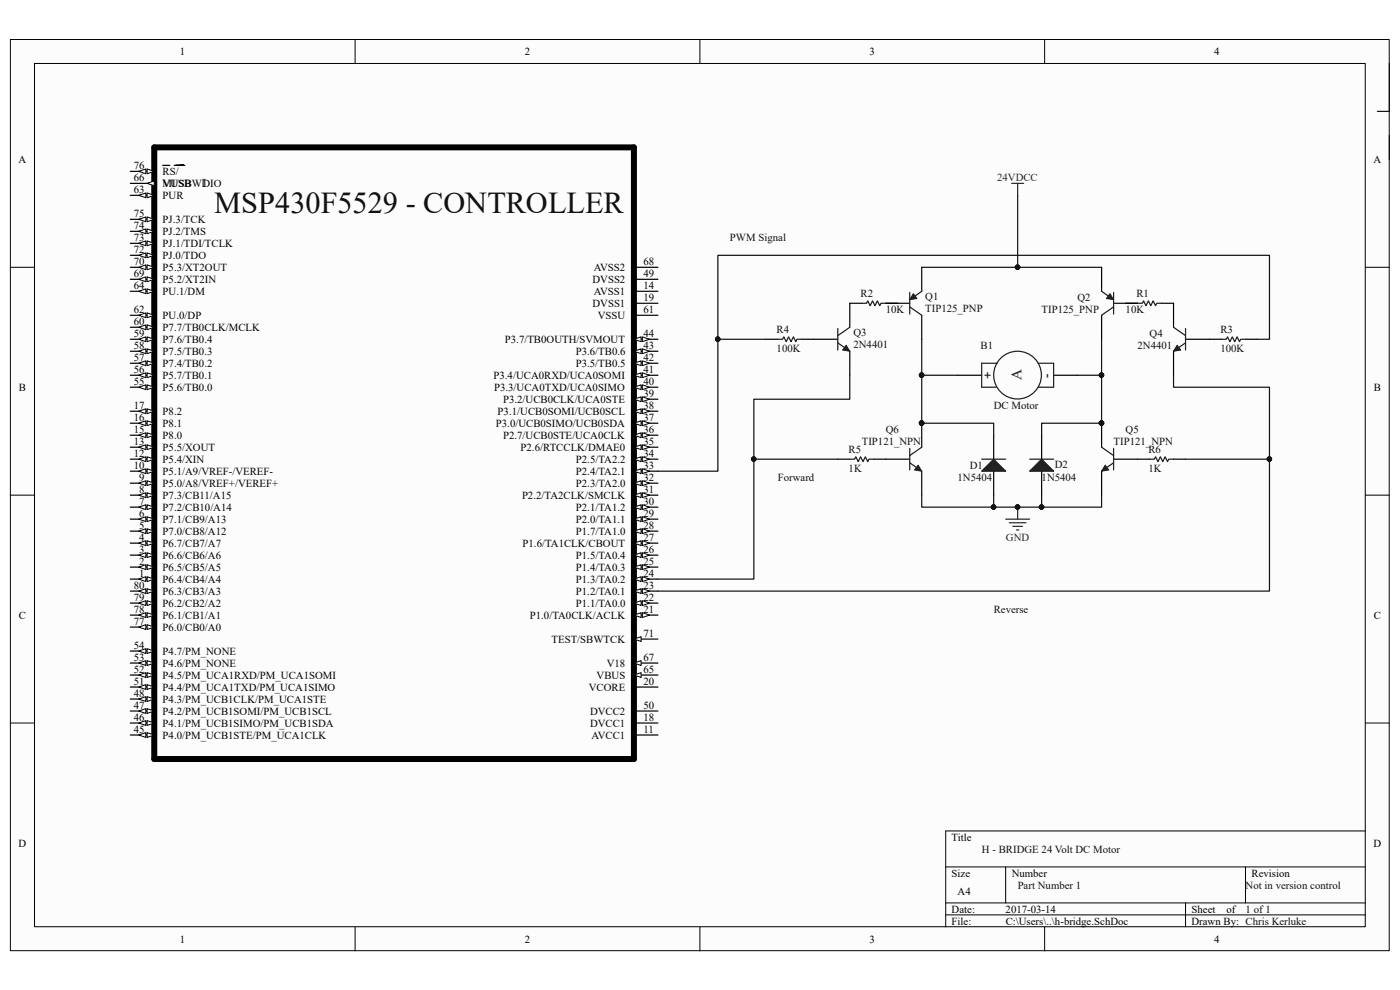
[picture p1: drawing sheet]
<svg xmlns="http://www.w3.org/2000/svg" width="297mm" height="210mm" viewBox="0 0 297 210" stroke-linecap="round" stroke-linejoin="round" font-family="sans-serif">
<path d="M2.2 8.4h292.5v193.3h-292.5z" fill="#fcfcfc"/>
<path d="M2.2 8.4h292.5v193.3h-292.5z" fill="none" stroke="#000" stroke-width=".21"/>
<path d="M7.4 13.5h282.2v183.1h-282.2z" fill="#fcfcfc"/>
<g fill="none" stroke="#000" stroke-width=".21">
<path d="M7.3 13.5h282.3v183.1h-282.3zM75.3 8.4v5.1M148.5 8.4v5.1M221.6 8.4v5.1M2.2 56.7h5.1M289.7 56.7h5.1M2.2 105h5.1M289.7 105h5.1M2.2 153.4h5.1M289.7 153.4h5.1M289.7 176.3h-89.1v20.3M75.3 196.6v5.1"/>
<path d="M148.5 196.6v5.1M200.6 183.9h89.1M200.6 191.5h89.1M200.6 194.1h89.1M213.4 183.9v7.6M221.6 196.6v5.1M251.5 191.5v5.1M264.2 183.9v7.6"/>
</g>
<path d="M32.7 31.3h101.8v129.7h-101.8z" fill="none" stroke="#000" stroke-width="1.3"/>
<path d="M27.6 36.4h5.1" fill="none" stroke="#000" stroke-width=".25"/>
<path d="M31.2 35.8l1.5 .6-1.5 .5z" fill="#fcfcfc"/>
<path d="M31.2 35.8l1.5 .6-1.5 .5z" fill="none" stroke="#000" stroke-width=".21"/>
<path d="M29.4 36.4l1.5-.6v1.1z" fill="#fcfcfc"/>
<path d="M29.4 36.4l1.5-.6v1.1z" fill="none" stroke="#000" stroke-width=".21"/>
<path d="M27.6 38.9h5.1M34.5 35.1h1.5M37 35.1h2M37.3 35.1h.1M39 35.1h.1" fill="none" stroke="#000" stroke-width=".25"/>
<path d="M31.2 38.9l1.5-.5v1z" fill="#fcfcfc"/>
<path d="M31.2 38.9l1.5-.5v1z" fill="none" stroke="#000" stroke-width=".21"/>
<path d="M27.6 41.4h5.1" fill="none" stroke="#000" stroke-width=".25"/>
<path d="M31.2 40.9l1.5 .5-1.5 .5z" fill="#fcfcfc"/>
<path d="M31.2 40.9l1.5 .5-1.5 .5z" fill="none" stroke="#000" stroke-width=".21"/>
<path d="M29.4 41.4l1.5-.5v1z" fill="#fcfcfc"/>
<path d="M29.4 41.4l1.5-.5v1z" fill="none" stroke="#000" stroke-width=".21"/>
<path d="M27.6 46.5h5.1" fill="none" stroke="#000" stroke-width=".25"/>
<path d="M31.2 46l1.5 .5-1.5 .5z" fill="#fcfcfc"/>
<path d="M31.2 46l1.5 .5-1.5 .5z" fill="none" stroke="#000" stroke-width=".21"/>
<path d="M29.4 46.5l1.5-.5v1z" fill="#fcfcfc"/>
<path d="M29.4 46.5l1.5-.5v1z" fill="none" stroke="#000" stroke-width=".21"/>
<path d="M27.6 49.1h5.1" fill="none" stroke="#000" stroke-width=".25"/>
<path d="M31.2 48.6l1.5 .5-1.5 .5z" fill="#fcfcfc"/>
<path d="M31.2 48.6l1.5 .5-1.5 .5z" fill="none" stroke="#000" stroke-width=".21"/>
<path d="M29.4 49.1l1.5-.5v1z" fill="#fcfcfc"/>
<path d="M29.4 49.1l1.5-.5v1z" fill="none" stroke="#000" stroke-width=".21"/>
<path d="M27.6 51.6h5.1" fill="none" stroke="#000" stroke-width=".25"/>
<path d="M31.2 51.1l1.5 .5-1.5 .5z" fill="#fcfcfc"/>
<path d="M31.2 51.1l1.5 .5-1.5 .5z" fill="none" stroke="#000" stroke-width=".21"/>
<path d="M29.4 51.6l1.5-.5v1z" fill="#fcfcfc"/>
<path d="M29.4 51.6l1.5-.5v1z" fill="none" stroke="#000" stroke-width=".21"/>
<path d="M27.6 54.2h5.1" fill="none" stroke="#000" stroke-width=".25"/>
<path d="M31.2 53.7l1.5 .5-1.5 .5z" fill="#fcfcfc"/>
<path d="M31.2 53.7l1.5 .5-1.5 .5z" fill="none" stroke="#000" stroke-width=".21"/>
<path d="M29.4 54.2l1.5-.5v1z" fill="#fcfcfc"/>
<path d="M29.4 54.2l1.5-.5v1z" fill="none" stroke="#000" stroke-width=".21"/>
<path d="M27.6 56.7h5.1" fill="none" stroke="#000" stroke-width=".25"/>
<path d="M31.2 56.2l1.5 .5-1.5 .5z" fill="#fcfcfc"/>
<path d="M31.2 56.2l1.5 .5-1.5 .5z" fill="none" stroke="#000" stroke-width=".21"/>
<path d="M29.4 56.7l1.5-.5v1z" fill="#fcfcfc"/>
<path d="M29.4 56.7l1.5-.5v1z" fill="none" stroke="#000" stroke-width=".21"/>
<path d="M27.6 59.2h5.1" fill="none" stroke="#000" stroke-width=".25"/>
<path d="M31.2 58.7l1.5 .5-1.5 .6z" fill="#fcfcfc"/>
<path d="M31.2 58.7l1.5 .5-1.5 .6z" fill="none" stroke="#000" stroke-width=".21"/>
<path d="M29.4 59.2l1.5-.5v1.1z" fill="#fcfcfc"/>
<path d="M29.4 59.2l1.5-.5v1.1z" fill="none" stroke="#000" stroke-width=".21"/>
<path d="M27.6 61.8h5.1" fill="none" stroke="#000" stroke-width=".25"/>
<path d="M31.2 61.3l1.5 .5-1.5 .5z" fill="#fcfcfc"/>
<path d="M31.2 61.3l1.5 .5-1.5 .5z" fill="none" stroke="#000" stroke-width=".21"/>
<path d="M29.4 61.8l1.5-.5v1z" fill="#fcfcfc"/>
<path d="M29.4 61.8l1.5-.5v1z" fill="none" stroke="#000" stroke-width=".21"/>
<path d="M27.6 66.9h5.1" fill="none" stroke="#000" stroke-width=".25"/>
<path d="M31.2 66.4l1.5 .5-1.5 .5z" fill="#fcfcfc"/>
<path d="M31.2 66.4l1.5 .5-1.5 .5z" fill="none" stroke="#000" stroke-width=".21"/>
<path d="M29.4 66.9l1.5-.5v1z" fill="#fcfcfc"/>
<path d="M29.4 66.9l1.5-.5v1z" fill="none" stroke="#000" stroke-width=".21"/>
<path d="M27.6 69.4h5.1" fill="none" stroke="#000" stroke-width=".25"/>
<path d="M31.2 68.9l1.5 .5-1.5 .5z" fill="#fcfcfc"/>
<path d="M31.2 68.9l1.5 .5-1.5 .5z" fill="none" stroke="#000" stroke-width=".21"/>
<path d="M29.4 69.4l1.5-.5v1z" fill="#fcfcfc"/>
<path d="M29.4 69.4l1.5-.5v1z" fill="none" stroke="#000" stroke-width=".21"/>
<path d="M27.6 72h5.1" fill="none" stroke="#000" stroke-width=".25"/>
<path d="M31.2 71.5l1.5 .5-1.5 .5z" fill="#fcfcfc"/>
<path d="M31.2 71.5l1.5 .5-1.5 .5z" fill="none" stroke="#000" stroke-width=".21"/>
<path d="M29.4 72l1.5-.5v1z" fill="#fcfcfc"/>
<path d="M29.4 72l1.5-.5v1z" fill="none" stroke="#000" stroke-width=".21"/>
<path d="M27.6 74.5h5.1" fill="none" stroke="#000" stroke-width=".25"/>
<path d="M31.2 74l1.5 .5-1.5 .5z" fill="#fcfcfc"/>
<path d="M31.2 74l1.5 .5-1.5 .5z" fill="none" stroke="#000" stroke-width=".21"/>
<path d="M29.4 74.5l1.5-.5v1z" fill="#fcfcfc"/>
<path d="M29.4 74.5l1.5-.5v1z" fill="none" stroke="#000" stroke-width=".21"/>
<path d="M27.6 77.1h5.1" fill="none" stroke="#000" stroke-width=".25"/>
<path d="M31.2 76.5l1.5 .6-1.5 .5z" fill="#fcfcfc"/>
<path d="M31.2 76.5l1.5 .6-1.5 .5z" fill="none" stroke="#000" stroke-width=".21"/>
<path d="M29.4 77.1l1.5-.6v1.1z" fill="#fcfcfc"/>
<path d="M29.4 77.1l1.5-.6v1.1z" fill="none" stroke="#000" stroke-width=".21"/>
<path d="M27.6 79.6h5.1" fill="none" stroke="#000" stroke-width=".25"/>
<path d="M31.2 79.1l1.5 .5-1.5 .5z" fill="#fcfcfc"/>
<path d="M31.2 79.1l1.5 .5-1.5 .5z" fill="none" stroke="#000" stroke-width=".21"/>
<path d="M29.4 79.6l1.5-.5v1z" fill="#fcfcfc"/>
<path d="M29.4 79.6l1.5-.5v1z" fill="none" stroke="#000" stroke-width=".21"/>
<path d="M27.6 82.1h5.1" fill="none" stroke="#000" stroke-width=".25"/>
<path d="M31.2 81.6l1.5 .5-1.5 .6z" fill="#fcfcfc"/>
<path d="M31.2 81.6l1.5 .5-1.5 .6z" fill="none" stroke="#000" stroke-width=".21"/>
<path d="M29.4 82.1l1.5-.5v1.1z" fill="#fcfcfc"/>
<path d="M29.4 82.1l1.5-.5v1.1z" fill="none" stroke="#000" stroke-width=".21"/>
<path d="M27.6 87.2h5.1" fill="none" stroke="#000" stroke-width=".25"/>
<path d="M31.2 86.7l1.5 .5-1.5 .5z" fill="#fcfcfc"/>
<path d="M31.2 86.7l1.5 .5-1.5 .5z" fill="none" stroke="#000" stroke-width=".21"/>
<path d="M29.4 87.2l1.5-.5v1z" fill="#fcfcfc"/>
<path d="M29.4 87.2l1.5-.5v1z" fill="none" stroke="#000" stroke-width=".21"/>
<path d="M27.6 89.8h5.1" fill="none" stroke="#000" stroke-width=".25"/>
<path d="M31.2 89.3l1.5 .5-1.5 .5z" fill="#fcfcfc"/>
<path d="M31.2 89.3l1.5 .5-1.5 .5z" fill="none" stroke="#000" stroke-width=".21"/>
<path d="M29.4 89.8l1.5-.5v1z" fill="#fcfcfc"/>
<path d="M29.4 89.8l1.5-.5v1z" fill="none" stroke="#000" stroke-width=".21"/>
<path d="M27.6 92.3h5.1" fill="none" stroke="#000" stroke-width=".25"/>
<path d="M31.2 91.8l1.5 .5-1.5 .5z" fill="#fcfcfc"/>
<path d="M31.2 91.8l1.5 .5-1.5 .5z" fill="none" stroke="#000" stroke-width=".21"/>
<path d="M29.4 92.3l1.5-.5v1z" fill="#fcfcfc"/>
<path d="M29.4 92.3l1.5-.5v1z" fill="none" stroke="#000" stroke-width=".21"/>
<path d="M27.6 94.9h5.1" fill="none" stroke="#000" stroke-width=".25"/>
<path d="M31.2 94.4l1.5 .5-1.5 .5z" fill="#fcfcfc"/>
<path d="M31.2 94.4l1.5 .5-1.5 .5z" fill="none" stroke="#000" stroke-width=".21"/>
<path d="M29.4 94.9l1.5-.5v1z" fill="#fcfcfc"/>
<path d="M29.4 94.9l1.5-.5v1z" fill="none" stroke="#000" stroke-width=".21"/>
<path d="M27.6 97.4h5.1" fill="none" stroke="#000" stroke-width=".25"/>
<path d="M31.2 96.9l1.5 .5-1.5 .5z" fill="#fcfcfc"/>
<path d="M31.2 96.9l1.5 .5-1.5 .5z" fill="none" stroke="#000" stroke-width=".21"/>
<path d="M29.4 97.4l1.5-.5v1z" fill="#fcfcfc"/>
<path d="M29.4 97.4l1.5-.5v1z" fill="none" stroke="#000" stroke-width=".21"/>
<path d="M27.6 100h5.1" fill="none" stroke="#000" stroke-width=".25"/>
<path d="M31.2 99.4l1.5 .6-1.5 .5z" fill="#fcfcfc"/>
<path d="M31.2 99.4l1.5 .6-1.5 .5z" fill="none" stroke="#000" stroke-width=".21"/>
<path d="M29.4 100l1.5-.6v1.1z" fill="#fcfcfc"/>
<path d="M29.4 100l1.5-.6v1.1z" fill="none" stroke="#000" stroke-width=".21"/>
<path d="M27.6 102.5h5.1" fill="none" stroke="#000" stroke-width=".25"/>
<path d="M31.2 102l1.5 .5-1.5 .5z" fill="#fcfcfc"/>
<path d="M31.2 102l1.5 .5-1.5 .5z" fill="none" stroke="#000" stroke-width=".21"/>
<path d="M29.4 102.5l1.5-.5v1z" fill="#fcfcfc"/>
<path d="M29.4 102.5l1.5-.5v1z" fill="none" stroke="#000" stroke-width=".21"/>
<path d="M27.6 105h5.1" fill="none" stroke="#000" stroke-width=".25"/>
<path d="M31.2 104.5l1.5 .5-1.5 .6z" fill="#fcfcfc"/>
<path d="M31.2 104.5l1.5 .5-1.5 .6z" fill="none" stroke="#000" stroke-width=".21"/>
<path d="M29.4 105l1.5-.5v1.1z" fill="#fcfcfc"/>
<path d="M29.4 105l1.5-.5v1.1z" fill="none" stroke="#000" stroke-width=".21"/>
<path d="M27.6 107.6h5.1" fill="none" stroke="#000" stroke-width=".25"/>
<path d="M31.2 107.1l1.5 .5-1.5 .5z" fill="#fcfcfc"/>
<path d="M31.2 107.1l1.5 .5-1.5 .5z" fill="none" stroke="#000" stroke-width=".21"/>
<path d="M29.4 107.6l1.5-.5v1z" fill="#fcfcfc"/>
<path d="M29.4 107.6l1.5-.5v1z" fill="none" stroke="#000" stroke-width=".21"/>
<path d="M27.6 110.1h5.1" fill="none" stroke="#000" stroke-width=".25"/>
<path d="M31.2 109.6l1.5 .5-1.5 .5z" fill="#fcfcfc"/>
<path d="M31.2 109.6l1.5 .5-1.5 .5z" fill="none" stroke="#000" stroke-width=".21"/>
<path d="M29.4 110.1l1.5-.5v1z" fill="#fcfcfc"/>
<path d="M29.4 110.1l1.5-.5v1z" fill="none" stroke="#000" stroke-width=".21"/>
<path d="M27.6 112.7h5.1" fill="none" stroke="#000" stroke-width=".25"/>
<path d="M31.2 112.2l1.5 .5-1.5 .5z" fill="#fcfcfc"/>
<path d="M31.2 112.2l1.5 .5-1.5 .5z" fill="none" stroke="#000" stroke-width=".21"/>
<path d="M29.4 112.7l1.5-.5v1z" fill="#fcfcfc"/>
<path d="M29.4 112.7l1.5-.5v1z" fill="none" stroke="#000" stroke-width=".21"/>
<path d="M27.6 115.2h5.1" fill="none" stroke="#000" stroke-width=".25"/>
<path d="M31.2 114.7l1.5 .5-1.5 .5z" fill="#fcfcfc"/>
<path d="M31.2 114.7l1.5 .5-1.5 .5z" fill="none" stroke="#000" stroke-width=".21"/>
<path d="M29.4 115.2l1.5-.5v1z" fill="#fcfcfc"/>
<path d="M29.4 115.2l1.5-.5v1z" fill="none" stroke="#000" stroke-width=".21"/>
<path d="M27.6 117.8h5.1" fill="none" stroke="#000" stroke-width=".25"/>
<path d="M31.2 117.3l1.5 .5-1.5 .5z" fill="#fcfcfc"/>
<path d="M31.2 117.3l1.5 .5-1.5 .5z" fill="none" stroke="#000" stroke-width=".21"/>
<path d="M29.4 117.8l1.5-.5v1z" fill="#fcfcfc"/>
<path d="M29.4 117.8l1.5-.5v1z" fill="none" stroke="#000" stroke-width=".21"/>
<path d="M27.6 120.3h5.1" fill="none" stroke="#000" stroke-width=".25"/>
<path d="M31.2 119.8l1.5 .5-1.5 .5z" fill="#fcfcfc"/>
<path d="M31.2 119.8l1.5 .5-1.5 .5z" fill="none" stroke="#000" stroke-width=".21"/>
<path d="M29.4 120.3l1.5-.5v1z" fill="#fcfcfc"/>
<path d="M29.4 120.3l1.5-.5v1z" fill="none" stroke="#000" stroke-width=".21"/>
<path d="M27.6 122.9h5.1" fill="none" stroke="#000" stroke-width=".25"/>
<path d="M31.2 122.3l1.5 .6-1.5 .5z" fill="#fcfcfc"/>
<path d="M31.2 122.3l1.5 .6-1.5 .5z" fill="none" stroke="#000" stroke-width=".21"/>
<path d="M29.4 122.9l1.5-.6v1.1z" fill="#fcfcfc"/>
<path d="M29.4 122.9l1.5-.6v1.1z" fill="none" stroke="#000" stroke-width=".21"/>
<path d="M27.6 125.4h5.1" fill="none" stroke="#000" stroke-width=".25"/>
<path d="M31.2 124.9l1.5 .5-1.5 .5z" fill="#fcfcfc"/>
<path d="M31.2 124.9l1.5 .5-1.5 .5z" fill="none" stroke="#000" stroke-width=".21"/>
<path d="M29.4 125.4l1.5-.5v1z" fill="#fcfcfc"/>
<path d="M29.4 125.4l1.5-.5v1z" fill="none" stroke="#000" stroke-width=".21"/>
<path d="M27.6 127.9h5.1" fill="none" stroke="#000" stroke-width=".25"/>
<path d="M31.2 127.4l1.5 .5-1.5 .5z" fill="#fcfcfc"/>
<path d="M31.2 127.4l1.5 .5-1.5 .5z" fill="none" stroke="#000" stroke-width=".21"/>
<path d="M29.4 127.9l1.5-.5v1z" fill="#fcfcfc"/>
<path d="M29.4 127.9l1.5-.5v1z" fill="none" stroke="#000" stroke-width=".21"/>
<path d="M27.6 130.5h5.1" fill="none" stroke="#000" stroke-width=".25"/>
<path d="M31.2 130l1.5 .5-1.5 .5z" fill="#fcfcfc"/>
<path d="M31.2 130l1.5 .5-1.5 .5z" fill="none" stroke="#000" stroke-width=".21"/>
<path d="M29.4 130.5l1.5-.5v1z" fill="#fcfcfc"/>
<path d="M29.4 130.5l1.5-.5v1z" fill="none" stroke="#000" stroke-width=".21"/>
<path d="M27.6 133h5.1" fill="none" stroke="#000" stroke-width=".25"/>
<path d="M31.2 132.5l1.5 .5-1.5 .5z" fill="#fcfcfc"/>
<path d="M31.2 132.5l1.5 .5-1.5 .5z" fill="none" stroke="#000" stroke-width=".21"/>
<path d="M29.4 133l1.5-.5v1z" fill="#fcfcfc"/>
<path d="M29.4 133l1.5-.5v1z" fill="none" stroke="#000" stroke-width=".21"/>
<path d="M27.6 138.1h5.1" fill="none" stroke="#000" stroke-width=".25"/>
<path d="M31.2 137.6l1.5 .5-1.5 .5z" fill="#fcfcfc"/>
<path d="M31.2 137.6l1.5 .5-1.5 .5z" fill="none" stroke="#000" stroke-width=".21"/>
<path d="M29.4 138.1l1.5-.5v1z" fill="#fcfcfc"/>
<path d="M29.4 138.1l1.5-.5v1z" fill="none" stroke="#000" stroke-width=".21"/>
<path d="M27.6 140.7h5.1" fill="none" stroke="#000" stroke-width=".25"/>
<path d="M31.2 140.1l1.5 .6-1.5 .5z" fill="#fcfcfc"/>
<path d="M31.2 140.1l1.5 .6-1.5 .5z" fill="none" stroke="#000" stroke-width=".21"/>
<path d="M29.4 140.7l1.5-.6v1.1z" fill="#fcfcfc"/>
<path d="M29.4 140.7l1.5-.6v1.1z" fill="none" stroke="#000" stroke-width=".21"/>
<path d="M27.6 143.2h5.1" fill="none" stroke="#000" stroke-width=".25"/>
<path d="M31.2 142.7l1.5 .5-1.5 .5z" fill="#fcfcfc"/>
<path d="M31.2 142.7l1.5 .5-1.5 .5z" fill="none" stroke="#000" stroke-width=".21"/>
<path d="M29.4 143.2l1.5-.5v1z" fill="#fcfcfc"/>
<path d="M29.4 143.2l1.5-.5v1z" fill="none" stroke="#000" stroke-width=".21"/>
<path d="M27.6 145.7h5.1" fill="none" stroke="#000" stroke-width=".25"/>
<path d="M31.2 145.2l1.5 .5-1.5 .6z" fill="#fcfcfc"/>
<path d="M31.2 145.2l1.5 .5-1.5 .6z" fill="none" stroke="#000" stroke-width=".21"/>
<path d="M29.4 145.7l1.5-.5v1.1z" fill="#fcfcfc"/>
<path d="M29.4 145.7l1.5-.5v1.1z" fill="none" stroke="#000" stroke-width=".21"/>
<path d="M27.6 148.3h5.1" fill="none" stroke="#000" stroke-width=".25"/>
<path d="M31.2 147.8l1.5 .5-1.5 .5z" fill="#fcfcfc"/>
<path d="M31.2 147.8l1.5 .5-1.5 .5z" fill="none" stroke="#000" stroke-width=".21"/>
<path d="M29.4 148.3l1.5-.5v1z" fill="#fcfcfc"/>
<path d="M29.4 148.3l1.5-.5v1z" fill="none" stroke="#000" stroke-width=".21"/>
<path d="M27.6 150.8h5.1" fill="none" stroke="#000" stroke-width=".25"/>
<path d="M31.2 150.3l1.5 .5-1.5 .5z" fill="#fcfcfc"/>
<path d="M31.2 150.3l1.5 .5-1.5 .5z" fill="none" stroke="#000" stroke-width=".21"/>
<path d="M29.4 150.8l1.5-.5v1z" fill="#fcfcfc"/>
<path d="M29.4 150.8l1.5-.5v1z" fill="none" stroke="#000" stroke-width=".21"/>
<path d="M27.6 153.4h5.1" fill="none" stroke="#000" stroke-width=".25"/>
<path d="M31.2 152.9l1.5 .5-1.5 .5z" fill="#fcfcfc"/>
<path d="M31.2 152.9l1.5 .5-1.5 .5z" fill="none" stroke="#000" stroke-width=".21"/>
<path d="M29.4 153.4l1.5-.5v1z" fill="#fcfcfc"/>
<path d="M29.4 153.4l1.5-.5v1z" fill="none" stroke="#000" stroke-width=".21"/>
<path d="M27.6 155.9h5.1" fill="none" stroke="#000" stroke-width=".25"/>
<path d="M31.2 155.4l1.5 .5-1.5 .5z" fill="#fcfcfc"/>
<path d="M31.2 155.4l1.5 .5-1.5 .5z" fill="none" stroke="#000" stroke-width=".21"/>
<path d="M29.4 155.9l1.5-.5v1z" fill="#fcfcfc"/>
<path d="M29.4 155.9l1.5-.5v1z" fill="none" stroke="#000" stroke-width=".21"/>
<path d="M134.5 56.7h5.1M134.5 59.2h5.1M134.5 61.8h5.1M134.5 64.3h5.1M134.5 66.9h5.1M134.5 72h5.1" fill="none" stroke="#000" stroke-width=".25"/>
<path d="M134.5 72l1.5-.5v1z" fill="#fcfcfc"/>
<path d="M134.5 72l1.5-.5v1z" fill="none" stroke="#000" stroke-width=".21"/>
<path d="M136.3 71.5l1.5 .5-1.5 .5z" fill="#fcfcfc"/>
<path d="M136.3 71.5l1.5 .5-1.5 .5z" fill="none" stroke="#000" stroke-width=".21"/>
<path d="M134.5 74.5h5.1" fill="none" stroke="#000" stroke-width=".25"/>
<path d="M134.5 74.5l1.5-.5v1z" fill="#fcfcfc"/>
<path d="M134.5 74.5l1.5-.5v1z" fill="none" stroke="#000" stroke-width=".21"/>
<path d="M136.3 74l1.5 .5-1.5 .5z" fill="#fcfcfc"/>
<path d="M136.3 74l1.5 .5-1.5 .5z" fill="none" stroke="#000" stroke-width=".21"/>
<path d="M134.5 77.1h5.1" fill="none" stroke="#000" stroke-width=".25"/>
<path d="M134.5 77.1l1.5-.6v1.1z" fill="#fcfcfc"/>
<path d="M134.5 77.1l1.5-.6v1.1z" fill="none" stroke="#000" stroke-width=".21"/>
<path d="M136.3 76.5l1.5 .6-1.5 .5z" fill="#fcfcfc"/>
<path d="M136.3 76.5l1.5 .6-1.5 .5z" fill="none" stroke="#000" stroke-width=".21"/>
<path d="M134.5 79.6h5.1" fill="none" stroke="#000" stroke-width=".25"/>
<path d="M134.5 79.6l1.5-.5v1z" fill="#fcfcfc"/>
<path d="M134.5 79.6l1.5-.5v1z" fill="none" stroke="#000" stroke-width=".21"/>
<path d="M136.3 79.1l1.5 .5-1.5 .5z" fill="#fcfcfc"/>
<path d="M136.3 79.1l1.5 .5-1.5 .5z" fill="none" stroke="#000" stroke-width=".21"/>
<path d="M134.5 82.1h5.1" fill="none" stroke="#000" stroke-width=".25"/>
<path d="M134.5 82.1l1.5-.5v1.1z" fill="#fcfcfc"/>
<path d="M134.5 82.1l1.5-.5v1.1z" fill="none" stroke="#000" stroke-width=".21"/>
<path d="M136.3 81.6l1.5 .5-1.5 .6z" fill="#fcfcfc"/>
<path d="M136.3 81.6l1.5 .5-1.5 .6z" fill="none" stroke="#000" stroke-width=".21"/>
<path d="M134.5 84.7h5.1" fill="none" stroke="#000" stroke-width=".25"/>
<path d="M134.5 84.7l1.5-.5v1z" fill="#fcfcfc"/>
<path d="M134.5 84.7l1.5-.5v1z" fill="none" stroke="#000" stroke-width=".21"/>
<path d="M136.3 84.2l1.5 .5-1.5 .5z" fill="#fcfcfc"/>
<path d="M136.3 84.2l1.5 .5-1.5 .5z" fill="none" stroke="#000" stroke-width=".21"/>
<path d="M134.5 87.2h5.1" fill="none" stroke="#000" stroke-width=".25"/>
<path d="M134.5 87.2l1.5-.5v1z" fill="#fcfcfc"/>
<path d="M134.5 87.2l1.5-.5v1z" fill="none" stroke="#000" stroke-width=".21"/>
<path d="M136.3 86.7l1.5 .5-1.5 .5z" fill="#fcfcfc"/>
<path d="M136.3 86.7l1.5 .5-1.5 .5z" fill="none" stroke="#000" stroke-width=".21"/>
<path d="M134.5 89.8h5.1" fill="none" stroke="#000" stroke-width=".25"/>
<path d="M134.5 89.8l1.5-.5v1z" fill="#fcfcfc"/>
<path d="M134.5 89.8l1.5-.5v1z" fill="none" stroke="#000" stroke-width=".21"/>
<path d="M136.3 89.3l1.5 .5-1.5 .5z" fill="#fcfcfc"/>
<path d="M136.3 89.3l1.5 .5-1.5 .5z" fill="none" stroke="#000" stroke-width=".21"/>
<path d="M134.5 92.3h5.1" fill="none" stroke="#000" stroke-width=".25"/>
<path d="M134.5 92.3l1.5-.5v1z" fill="#fcfcfc"/>
<path d="M134.5 92.3l1.5-.5v1z" fill="none" stroke="#000" stroke-width=".21"/>
<path d="M136.3 91.8l1.5 .5-1.5 .5z" fill="#fcfcfc"/>
<path d="M136.3 91.8l1.5 .5-1.5 .5z" fill="none" stroke="#000" stroke-width=".21"/>
<path d="M134.5 94.9h5.1" fill="none" stroke="#000" stroke-width=".25"/>
<path d="M134.5 94.9l1.5-.5v1z" fill="#fcfcfc"/>
<path d="M134.5 94.9l1.5-.5v1z" fill="none" stroke="#000" stroke-width=".21"/>
<path d="M136.3 94.4l1.5 .5-1.5 .5z" fill="#fcfcfc"/>
<path d="M136.3 94.4l1.5 .5-1.5 .5z" fill="none" stroke="#000" stroke-width=".21"/>
<path d="M134.5 97.4h5.1" fill="none" stroke="#000" stroke-width=".25"/>
<path d="M134.5 97.4l1.5-.5v1z" fill="#fcfcfc"/>
<path d="M134.5 97.4l1.5-.5v1z" fill="none" stroke="#000" stroke-width=".21"/>
<path d="M136.3 96.9l1.5 .5-1.5 .5z" fill="#fcfcfc"/>
<path d="M136.3 96.9l1.5 .5-1.5 .5z" fill="none" stroke="#000" stroke-width=".21"/>
<path d="M134.5 100h5.1" fill="none" stroke="#000" stroke-width=".25"/>
<path d="M134.5 100l1.5-.6v1.1z" fill="#fcfcfc"/>
<path d="M134.5 100l1.5-.6v1.1z" fill="none" stroke="#000" stroke-width=".21"/>
<path d="M136.3 99.4l1.5 .6-1.5 .5z" fill="#fcfcfc"/>
<path d="M136.3 99.4l1.5 .6-1.5 .5z" fill="none" stroke="#000" stroke-width=".21"/>
<path d="M134.5 102.5h5.1" fill="none" stroke="#000" stroke-width=".25"/>
<path d="M134.5 102.5l1.5-.5v1z" fill="#fcfcfc"/>
<path d="M134.5 102.5l1.5-.5v1z" fill="none" stroke="#000" stroke-width=".21"/>
<path d="M136.3 102l1.5 .5-1.5 .5z" fill="#fcfcfc"/>
<path d="M136.3 102l1.5 .5-1.5 .5z" fill="none" stroke="#000" stroke-width=".21"/>
<path d="M134.5 105h5.1" fill="none" stroke="#000" stroke-width=".25"/>
<path d="M134.5 105l1.5-.5v1.1z" fill="#fcfcfc"/>
<path d="M134.5 105l1.5-.5v1.1z" fill="none" stroke="#000" stroke-width=".21"/>
<path d="M136.3 104.5l1.5 .5-1.5 .6z" fill="#fcfcfc"/>
<path d="M136.3 104.5l1.5 .5-1.5 .6z" fill="none" stroke="#000" stroke-width=".21"/>
<path d="M134.5 107.6h5.1" fill="none" stroke="#000" stroke-width=".25"/>
<path d="M134.5 107.6l1.5-.5v1z" fill="#fcfcfc"/>
<path d="M134.5 107.6l1.5-.5v1z" fill="none" stroke="#000" stroke-width=".21"/>
<path d="M136.3 107.1l1.5 .5-1.5 .5z" fill="#fcfcfc"/>
<path d="M136.3 107.1l1.5 .5-1.5 .5z" fill="none" stroke="#000" stroke-width=".21"/>
<path d="M134.5 110.1h5.1" fill="none" stroke="#000" stroke-width=".25"/>
<path d="M134.5 110.1l1.5-.5v1z" fill="#fcfcfc"/>
<path d="M134.5 110.1l1.5-.5v1z" fill="none" stroke="#000" stroke-width=".21"/>
<path d="M136.3 109.6l1.5 .5-1.5 .5z" fill="#fcfcfc"/>
<path d="M136.3 109.6l1.5 .5-1.5 .5z" fill="none" stroke="#000" stroke-width=".21"/>
<path d="M134.5 112.7h5.1" fill="none" stroke="#000" stroke-width=".25"/>
<path d="M134.5 112.7l1.5-.5v1z" fill="#fcfcfc"/>
<path d="M134.5 112.7l1.5-.5v1z" fill="none" stroke="#000" stroke-width=".21"/>
<path d="M136.3 112.2l1.5 .5-1.5 .5z" fill="#fcfcfc"/>
<path d="M136.3 112.2l1.5 .5-1.5 .5z" fill="none" stroke="#000" stroke-width=".21"/>
<path d="M134.5 115.2h5.1" fill="none" stroke="#000" stroke-width=".25"/>
<path d="M134.5 115.2l1.5-.5v1z" fill="#fcfcfc"/>
<path d="M134.5 115.2l1.5-.5v1z" fill="none" stroke="#000" stroke-width=".21"/>
<path d="M136.3 114.7l1.5 .5-1.5 .5z" fill="#fcfcfc"/>
<path d="M136.3 114.7l1.5 .5-1.5 .5z" fill="none" stroke="#000" stroke-width=".21"/>
<path d="M134.5 117.8h5.1" fill="none" stroke="#000" stroke-width=".25"/>
<path d="M134.5 117.8l1.5-.5v1z" fill="#fcfcfc"/>
<path d="M134.5 117.8l1.5-.5v1z" fill="none" stroke="#000" stroke-width=".21"/>
<path d="M136.3 117.3l1.5 .5-1.5 .5z" fill="#fcfcfc"/>
<path d="M136.3 117.3l1.5 .5-1.5 .5z" fill="none" stroke="#000" stroke-width=".21"/>
<path d="M134.5 120.3h5.1" fill="none" stroke="#000" stroke-width=".25"/>
<path d="M134.5 120.3l1.5-.5v1z" fill="#fcfcfc"/>
<path d="M134.5 120.3l1.5-.5v1z" fill="none" stroke="#000" stroke-width=".21"/>
<path d="M136.3 119.8l1.5 .5-1.5 .5z" fill="#fcfcfc"/>
<path d="M136.3 119.8l1.5 .5-1.5 .5z" fill="none" stroke="#000" stroke-width=".21"/>
<path d="M134.5 122.9h5.1" fill="none" stroke="#000" stroke-width=".25"/>
<path d="M134.5 122.9l1.5-.6v1.1z" fill="#fcfcfc"/>
<path d="M134.5 122.9l1.5-.6v1.1z" fill="none" stroke="#000" stroke-width=".21"/>
<path d="M136.3 122.3l1.5 .6-1.5 .5z" fill="#fcfcfc"/>
<path d="M136.3 122.3l1.5 .6-1.5 .5z" fill="none" stroke="#000" stroke-width=".21"/>
<path d="M134.5 125.4h5.1" fill="none" stroke="#000" stroke-width=".25"/>
<path d="M134.5 125.4l1.5-.5v1z" fill="#fcfcfc"/>
<path d="M134.5 125.4l1.5-.5v1z" fill="none" stroke="#000" stroke-width=".21"/>
<path d="M136.3 124.9l1.5 .5-1.5 .5z" fill="#fcfcfc"/>
<path d="M136.3 124.9l1.5 .5-1.5 .5z" fill="none" stroke="#000" stroke-width=".21"/>
<path d="M134.5 127.9h5.1" fill="none" stroke="#000" stroke-width=".25"/>
<path d="M134.5 127.9l1.5-.5v1z" fill="#fcfcfc"/>
<path d="M134.5 127.9l1.5-.5v1z" fill="none" stroke="#000" stroke-width=".21"/>
<path d="M136.3 127.4l1.5 .5-1.5 .5z" fill="#fcfcfc"/>
<path d="M136.3 127.4l1.5 .5-1.5 .5z" fill="none" stroke="#000" stroke-width=".21"/>
<path d="M134.5 130.5h5.1" fill="none" stroke="#000" stroke-width=".25"/>
<path d="M134.5 130.5l1.5-.5v1z" fill="#fcfcfc"/>
<path d="M134.5 130.5l1.5-.5v1z" fill="none" stroke="#000" stroke-width=".21"/>
<path d="M136.3 130l1.5 .5-1.5 .5z" fill="#fcfcfc"/>
<path d="M136.3 130l1.5 .5-1.5 .5z" fill="none" stroke="#000" stroke-width=".21"/>
<path d="M134.5 135.6h5.1" fill="none" stroke="#000" stroke-width=".25"/>
<path d="M134.5 135.6l1.5-.5v1z" fill="#fcfcfc"/>
<path d="M134.5 135.6l1.5-.5v1z" fill="none" stroke="#000" stroke-width=".21"/>
<path d="M134.5 140.7h5.1" fill="none" stroke="#000" stroke-width=".25"/>
<path d="M134.5 140.7l1.5-.6v1.1z" fill="#fcfcfc"/>
<path d="M134.5 140.7l1.5-.6v1.1z" fill="none" stroke="#000" stroke-width=".21"/>
<path d="M134.5 143.2h5.1" fill="none" stroke="#000" stroke-width=".25"/>
<path d="M134.5 143.2l1.5-.5v1z" fill="#fcfcfc"/>
<path d="M134.5 143.2l1.5-.5v1z" fill="none" stroke="#000" stroke-width=".21"/>
<path d="M172.6 72h5.1M180.3 64.3v5.1M180.3 74.5v5.1M134.5 145.7h5.1M134.5 150.8h5.1M134.5 153.4h5.1M134.5 155.9h5.1" fill="none" stroke="#000" stroke-width=".25"/>
<path d="M177.7 72.7l2.6 1.8M177.7 69.7v4.6M180.3 69.4l-2.6 1.8" fill="none" stroke="#1c1c1c" stroke-width=".25"/>
<path d="M179.5 73.2l.8 1.3-1.5-.2z" fill="#1c1c1c"/>
<path d="M179.5 73.2l.8 1.3-1.5-.2z" fill="none" stroke="#1c1c1c" stroke-width=".21"/>
<path d="M249 64.3v5.1M249 74.5v5.1M251.5 72h5.1" fill="none" stroke="#000" stroke-width=".25"/>
<path d="M249 69.4l2.5 1.8M251.5 72.7l-2.5 1.8M251.5 69.7v4.6" fill="none" stroke="#1c1c1c" stroke-width=".25"/>
<path d="M249.7 73.2l.8 1.1-1.5 .2z" fill="#1c1c1c"/>
<path d="M249.7 73.2l.8 1.1-1.5 .2z" fill="none" stroke="#1c1c1c" stroke-width=".21"/>
<path d="M195.5 56.7v5.1M187.9 64.3h5.1M195.5 66.9v5.1" fill="none" stroke="#000" stroke-width=".25"/>
<path d="M193 62v4.6M193 65.1l2.5 1.8M195.5 61.8l-1.7 1.3" fill="none" stroke="#1c1c1c" stroke-width=".25"/>
<path d="M193.8 62.3l.7 1-1.5 .3z" fill="#1c1c1c"/>
<path d="M193.8 62.3l.7 1-1.5 .3z" fill="none" stroke="#1c1c1c" stroke-width=".21"/>
<path d="M233.7 56.7v5.1M233.7 66.9v5.1M236.2 64.3h5.1" fill="none" stroke="#000" stroke-width=".25"/>
<path d="M233.7 61.8l1.8 1.3M236.2 62v4.6M236.2 65.1l-2.5 1.8" fill="none" stroke="#1c1c1c" stroke-width=".25"/>
<path d="M235.5 62.3l.7 1.3-1.5-.3z" fill="#1c1c1c"/>
<path d="M235.5 62.3l.7 1.3-1.5-.3z" fill="none" stroke="#1c1c1c" stroke-width=".21"/>
<path d="M214.6 38.9h2.6M215.9 38.9v2.5" fill="none" stroke="#262626" stroke-width=".25"/>
<path d="M180.3 64.3h2.5M187.9 64.3h2.6M203.2 79.6h5.1M223.5 79.6h5.1M238.8 64.3h2.5M246.4 64.3h2.6M187.9 97.4h5.1M195.5 89.8v5.1M195.5 100v5" fill="none" stroke="#000" stroke-width=".25"/>
<g fill="none" stroke="#1c1c1c" stroke-width=".25">
<path d="M182.8 64.3h1l.3-.5 .5 1 .5-1 .5 1 .5-1 .5 1 .3-.5h1M211.6 77.1h-3.3v5h3M220.2 77.1h3.3v5h-3.3M241.3 64.3h1.1l.2-.5 .5 1 .5-1 .5 1 .5-1 .6 1 .2-.5h1M193 98.2l2.5 1.8M193 95.1v4.6M195.5 94.9l-2.5 1.7"/>
<circle cx="215.9" cy="79.6" r="5.1"/>
</g>
<circle cx="195.5" cy="89.8" r=".48" fill="#0e0e0e" stroke="#0e0e0e" stroke-width=".21"/>
<path d="M194.8 98.7l.7 1.3-1.5-.3z" fill="#1c1c1c"/>
<path d="M194.8 98.7l.7 1.3-1.5-.3z" fill="none" stroke="#1c1c1c" stroke-width=".21"/>
<g fill="#0e0e0e" stroke="#0e0e0e" stroke-width=".21">
<circle cx="195.5" cy="89.8" r=".48"/>
<circle cx="233.7" cy="89.8" r=".48"/>
</g>
<path d="M233.7 89.8v5.1M233.7 100v5M236.2 97.4h5.1" fill="none" stroke="#000" stroke-width=".25"/>
<path d="M233.7 94.9l2.5 1.7M236.2 98.2l-2.5 1.8M236.2 95.1v4.6" fill="none" stroke="#1c1c1c" stroke-width=".25"/>
<path d="M234.5 98.7l.7 1-1.5 .3z" fill="#1c1c1c"/>
<path d="M234.5 98.7l.7 1-1.5 .3z" fill="none" stroke="#1c1c1c" stroke-width=".21"/>
<circle cx="233.7" cy="89.8" r=".48" fill="#0e0e0e" stroke="#0e0e0e" stroke-width=".21"/>
<path d="M210.8 92.3v5.1M210.8 100v5" fill="none" stroke="#000" stroke-width=".25"/>
<path d="M208.3 100l2.5-2.6 2.6 2.6z" fill="#1c1c1c"/>
<path d="M208.3 100l2.5-2.6 2.6 2.6zM208.3 97.4h5.1" fill="none" stroke="#1c1c1c" stroke-width=".25"/>
<path d="M221 92.3v5.1M221 100v5" fill="none" stroke="#000" stroke-width=".25"/>
<path d="M218.4 100l2.6-2.6 2.5 2.6z" fill="#1c1c1c"/>
<path d="M165 72h1l.3-.5 .5 1 .5-1 .5 1 .5-1 .5 1 .3-.5h1M259.1 72h1.1l.2-.5 .5 1 .5-1 .5 1 .6-1 .5 1 .2-.5h1M180.3 97.4h1l.3-.5 .5 1 .5-1 .5 1 .5-1 .5 1 .3-.5h1M218.4 100l2.6-2.6 2.5 2.6zM218.4 97.4h5.1M243.9 97.4h1l.3-.5 .5 1 .5-1 .5 1 .5-1 .5 1 .2-.5h1.1" fill="none" stroke="#1c1c1c" stroke-width=".25"/>
<path d="M213.4 110.1h5M214.1 110.9h3.6M214.9 111.7h2M215.6 112.4h.6M215.9 107.6v2.5" fill="none" stroke="#262626" stroke-width=".25"/>
<g fill="#0e0e0e" stroke="#0e0e0e" stroke-width=".21">
<circle cx="215.9" cy="107.6" r=".48"/>
<circle cx="215.9" cy="56.7" r=".48"/>
<circle cx="195.5" cy="79.6" r=".48"/>
<circle cx="233.7" cy="79.6" r=".48"/>
<circle cx="195.5" cy="89.8" r=".48"/>
<circle cx="233.7" cy="89.8" r=".48"/>
<circle cx="221" cy="107.6" r=".48"/>
<circle cx="210.8" cy="107.6" r=".48"/>
<circle cx="159.9" cy="97.4" r=".48"/>
<circle cx="152.3" cy="71.9" r=".48"/>
<circle cx="269.3" cy="97.4" r=".48"/>
</g>
<path d="M162.5 72h2.5M170.1 72h2.5M256.6 72h2.5M264.2 72h2.6M177.7 97.4h2.6M185.4 97.4h2.5M241.3 97.4h2.6M249 97.4h2.5" fill="none" stroke="#000" stroke-width=".25"/>
<g fill="none" stroke="#0e0e0e" stroke-width=".25">
<path d="M294.8 13.5v10.1h-2.6M294.8 28.7v5.1M195.5 56.7h38.2M215.9 41.4v15.3M152.3 72v-17.8h117v17.8h-2.5M162.5 72h-10.2v28h-12.7M180.3 79.6v5.1h-20.4v38.2h-20.3M195.5 72v7.6h7.7M195.5 79.6v10.2h15.3v2.5M233.7 72v7.6h-5.1M233.7 79.6v10.2h-12.7v2.5M249 79.6v2.5h20.3v43.3h-129.7"/>
<path d="M159.9 97.4h17.8M251.5 97.4h17.8M195.5 105v2.6h38.2v-2.6M210.8 105v2.6M221 105v2.6"/>
</g>
<text font-size="6.4" fill="#0e0e0e" x="45.5" y="45.1">MSP430F5529 - CONTROLLER</text>
<text font-size="3.2" fill="#1c1c1c" x="216.7" y="80.6" transform="rotate(-90 216.7 80.6)">A</text>
<g font-size="2.8" fill="#1c1c1c">
<text x="210.5" y="80.3" transform="rotate(-90 210.5 80.3)">+</text>
<text x="223" y="80.1" transform="rotate(-90 223 80.1)">-</text>
</g>
<g font-size="2.3">
<text x="38.2" y="11.7">1</text>
<text x="111.3" y="11.7">2</text>
<text x="184.5" y="11.7">3</text>
<text x="257.6" y="11.7">4</text>
<text x="3.9" y="34.6">A</text>
<text x="28.4" y="35.9">76</text>
<text x="291.4" y="34.6">A</text>
<text x="28.4" y="38.4">66</text>
<text x="28.4" y="40.9">63</text>
<text x="34.5" y="37.1">RS/</text>
<text x="34.5" y="39.8">MI/SBWDIO</text>
<text x="34.5" y="39.7">VUSB</text>
<text x="28.4" y="46">75</text>
<text x="34.5" y="42.2">PUR</text>
<text x="34.5" y="47.3">PJ.3/TCK</text>
<text x="28.4" y="48.6">74</text>
<text x="28.4" y="51.1">73</text>
<text x="28.4" y="53.7">72</text>
<text x="34.5" y="49.8">PJ.2/TMS</text>
<text x="34.5" y="52.4">PJ.1/TDI/TCLK</text>
<text x="28.4" y="56.2">70</text>
<text x="28.4" y="58.8">69</text>
<text x="34.5" y="54.9">PJ.0/TDO</text>
<text x="34.5" y="57.5">P5.3/XT2OUT</text>
<text x="126" y="57.5">AVSS2</text>
<text x="136.5" y="56.2">68</text>
<text x="136.5" y="58.8">49</text>
<text x="28.4" y="61.3">64</text>
<text x="34.5" y="60">P5.2/XT2IN</text>
<text x="34.5" y="62.6">PU.1/DM</text>
<text x="125.7" y="60">DVSS2</text>
<text x="125.7" y="65.1">DVSS1</text>
<text x="126" y="62.6">AVSS1</text>
<text x="136.5" y="61.3">14</text>
<text x="136.5" y="63.8">19</text>
<text x="28.4" y="66.4">62</text>
<text x="28.4" y="68.9">60</text>
<text x="28.4" y="71.5">59</text>
<text x="34.5" y="67.6">PU.0/DP</text>
<text x="34.5" y="70.2">P7.7/TB0CLK/MCLK</text>
<text x="126.8" y="67.6">VSSU</text>
<text x="136.5" y="66.4">61</text>
<text x="136.5" y="71.5">44</text>
<text x="28.4" y="74">58</text>
<text x="28.4" y="76.6">57</text>
<text x="34.5" y="72.7">P7.6/TB0.4</text>
<text x="34.5" y="75.3">P7.5/TB0.3</text>
<text x="34.5" y="77.9">P7.4/TB0.2</text>
<text x="107.1" y="72.7">P3.7/TB0OUTH/SVMOUT</text>
<text x="122.1" y="75.3">P3.6/TB0.6</text>
<text x="122.1" y="77.9">P3.5/TB0.5</text>
<text x="136.5" y="74">43</text>
<text x="136.5" y="76.6">42</text>
<text x="4" y="82.9">B</text>
<text x="28.4" y="79.1">56</text>
<text x="28.4" y="81.7">55</text>
<text x="34.5" y="80.4">P5.7/TB0.1</text>
<text x="34.5" y="82.9">P5.6/TB0.0</text>
<text x="104.7" y="80.4">P3.4/UCA0RXD/UCA0SOMI</text>
<text x="104.8" y="82.9">P3.3/UCA0TXD/UCA0SIMO</text>
<text x="136.5" y="79.1">41</text>
<text x="136.5" y="81.7">40</text>
<text x="291.5" y="82.9">B</text>
<text x="28.4" y="86.7">17</text>
<text x="28.4" y="89.3">16</text>
<text x="34.5" y="88">P8.2</text>
<text x="105.6" y="88">P3.1/UCB0SOMI/UCB0SCL</text>
<text x="106.7" y="85.5">P3.2/UCB0CLK/UCA0STE</text>
<text x="136.5" y="84.2">39</text>
<text x="136.5" y="86.7">38</text>
<text x="136.5" y="89.3">37</text>
<text x="28.4" y="91.8">15</text>
<text x="28.4" y="94.4">13</text>
<text x="34.5" y="90.6">P8.1</text>
<text x="34.5" y="93.1">P8.0</text>
<text x="34.5" y="95.6">P5.5/XOUT</text>
<text x="105.2" y="90.6">P3.0/UCB0SIMO/UCB0SDA</text>
<text x="106.7" y="93.1">P2.7/UCB0STE/UCA0CLK</text>
<text x="110.4" y="95.6">P2.6/RTCCLK/DMAE0</text>
<text x="136.5" y="91.8">36</text>
<text x="136.5" y="94.4">35</text>
<text x="28.4" y="96.9">12</text>
<text x="28.4" y="99.4">10</text>
<text x="29.5" y="102">9</text>
<text x="34.5" y="98.2">P5.4/XIN</text>
<text x="34.5" y="100.7">P5.1/A9/VREF-/VEREF-</text>
<text x="122.2" y="98.2">P2.5/TA2.2</text>
<text x="122.2" y="100.7">P2.4/TA2.1</text>
<text x="136.5" y="96.9">34</text>
<text x="136.5" y="99.4">33</text>
<text x="136.5" y="102">32</text>
<text x="29.5" y="104.6">8</text>
<text x="29.5" y="107.1">7</text>
<text x="34.5" y="103.3">P5.0/A8/VREF+/VEREF+</text>
<text x="34.5" y="105.8">P7.3/CB11/A15</text>
<text x="110.7" y="105.8">P2.2/TA2CLK/SMCLK</text>
<text x="122.2" y="103.3">P2.3/TA2.0</text>
<text x="136.5" y="104.6">31</text>
<text x="136.5" y="107.1">30</text>
<text x="29.5" y="109.6">6</text>
<text x="29.5" y="112.2">5</text>
<text x="34.5" y="108.4">P7.2/CB10/A14</text>
<text x="34.5" y="110.9">P7.1/CB9/A13</text>
<text x="34.5" y="113.5">P7.0/CB8/A12</text>
<text x="122.2" y="108.4">P2.1/TA1.2</text>
<text x="122.2" y="110.9">P2.0/TA1.1</text>
<text x="122.2" y="113.5">P1.7/TA1.0</text>
<text x="136.5" y="109.6">29</text>
<text x="136.5" y="112.2">28</text>
<text x="29.5" y="114.7">4</text>
<text x="29.5" y="117.3">3</text>
<text x="29.5" y="119.8">2</text>
<text x="34.5" y="116">P6.7/CB7/A7</text>
<text x="34.5" y="118.5">P6.6/CB6/A6</text>
<text x="110.9" y="116">P1.6/TA1CLK/CBOUT</text>
<text x="122.2" y="118.5">P1.5/TA0.4</text>
<text x="136.5" y="114.7">27</text>
<text x="136.5" y="117.3">26</text>
<text x="136.5" y="119.8">25</text>
<text x="28.4" y="124.9">80</text>
<text x="29.5" y="122.3">1</text>
<text x="34.5" y="121.1">P6.5/CB5/A5</text>
<text x="34.5" y="123.6">P6.4/CB4/A4</text>
<text x="122.2" y="121.1">P1.4/TA0.3</text>
<text x="122.2" y="123.6">P1.3/TA0.2</text>
<text x="136.5" y="122.3">24</text>
<text x="136.5" y="124.9">23</text>
<text x="4" y="131.3">C</text>
<text x="28.4" y="127.4">79</text>
<text x="28.4" y="130">78</text>
<text x="34.5" y="126.2">P6.3/CB3/A3</text>
<text x="34.5" y="128.7">P6.2/CB2/A2</text>
<text x="34.5" y="131.3">P6.1/CB1/A1</text>
<text x="112.4" y="131.3">P1.0/TA0CLK/ACLK</text>
<text x="122.2" y="126.2">P1.2/TA0.1</text>
<text x="122.2" y="128.7">P1.1/TA0.0</text>
<text x="136.5" y="127.4">22</text>
<text x="136.5" y="130">21</text>
<text x="291.5" y="131.3">C</text>
<text x="28.4" y="132.5">77</text>
<text x="28.4" y="137.6">54</text>
<text x="34.5" y="133.8">P6.0/CB0/A0</text>
<text x="117" y="136.4">TEST/SBWTCK</text>
<text x="136.5" y="135.1">71</text>
<text x="28.4" y="140.2">53</text>
<text x="28.4" y="142.7">52</text>
<text x="34.5" y="138.9">P4.7/PM_NONE</text>
<text x="34.5" y="141.4">P4.6/PM_NONE</text>
<text x="34.5" y="144">P4.5/PM_UCA1RXD/PM_UCA1SOMI</text>
<text x="126.6" y="144">VBUS</text>
<text x="128.7" y="141.4">V18</text>
<text x="136.5" y="140.2">67</text>
<text x="136.5" y="142.7">65</text>
<text x="28.4" y="145.2">51</text>
<text x="28.4" y="147.8">48</text>
<text x="34.5" y="146.5">P4.4/PM_UCA1TXD/PM_UCA1SIMO</text>
<text x="34.5" y="149.1">P4.3/PM_UCB1CLK/PM_UCA1STE</text>
<text x="124.9" y="146.5">VCORE</text>
<text x="136.5" y="145.2">20</text>
<text x="28.4" y="150.3">47</text>
<text x="28.4" y="152.9">46</text>
<text x="28.4" y="155.4">45</text>
<text x="34.5" y="151.6">P4.2/PM_UCB1SOMI/PM_UCB1SCL</text>
<text x="34.5" y="154.1">P4.1/PM_UCB1SIMO/PM_UCB1SDA</text>
<text x="125.2" y="151.6">DVCC2</text>
<text x="125.2" y="154.1">DVCC1</text>
<text x="136.5" y="150.3">50</text>
<text x="136.5" y="152.9">18</text>
<text x="136.5" y="155.4">11</text>
<text x="34.5" y="156.7">P4.0/PM_UCB1STE/PM_UCA1CLK</text>
<text x="125.5" y="156.7">AVCC1</text>
<text x="3.9" y="179.6">D</text>
<text x="201.9" y="178.3">Title</text>
<text x="291.4" y="179.6">D</text>
<text x="201.9" y="186">Size</text>
<text x="214.6" y="186">Number</text>
<text x="265.5" y="186">Revision</text>
<text x="203.2" y="189.8">A4</text>
<text x="201.9" y="193.6">Date:</text>
<text x="201.9" y="196.1">File:</text>
<text x="213.3" y="193.6">2017-03-14</text>
<text x="213.4" y="196.1">C:\Users\..\h-bridge.SchDoc</text>
<text x="252.8" y="196.1">Drawn By: Chris Kerluke</text>
<text x="252.8" y="193.6">Sheet</text>
<text x="260.2" y="193.6">of</text>
<text x="38.2" y="199.9">1</text>
<text x="111.3" y="199.9">2</text>
<text x="184.5" y="199.9">3</text>
<text x="257.6" y="199.9">4</text>
</g>
<g font-size="2.3" fill="#262626">
<text x="211.5" y="38.4">24VDCC</text>
<text x="213.4" y="114.7">GND</text>
</g>
<g font-size="2.3" fill="#0e0e0e">
<text x="154.9" y="51.1">PWM Signal</text>
<text x="182.6" y="63.1">R2</text>
<text x="196.3" y="63.6">Q1</text>
<text x="228.6" y="63.8">Q2</text>
<text x="241.1" y="63.1">R1</text>
<text x="164.8" y="70.7">R4</text>
<text x="181.1" y="71.2">Q3</text>
<text x="187.9" y="66.4">10K</text>
<text x="196.3" y="66.1">TIP125_PNP</text>
<text x="221" y="66.4">TIP125_PNP</text>
<text x="238.8" y="66.4">10K</text>
<text x="243.9" y="71.5">Q4</text>
<text x="258.9" y="70.7">R3</text>
<text x="164.8" y="74.8">100K</text>
<text x="181.1" y="73.7">2N4401</text>
<text x="208" y="74">B1</text>
<text x="241.3" y="74">2N4401</text>
<text x="258.9" y="74.8">100K</text>
<text x="210.8" y="86.7">DC Motor</text>
<text x="182.8" y="94.4">TIP121_NPN</text>
<text x="187.9" y="91.8">Q6</text>
<text x="236.3" y="94.4">TIP121_NPN</text>
<text x="238.8" y="91.8">Q5</text>
<text x="165" y="102">Forward</text>
<text x="180" y="96.1">R5</text>
<text x="180" y="100.2">1K</text>
<text x="203.2" y="102">1N5404</text>
<text x="205.7" y="99.4">D1</text>
<text x="221" y="102">1N5404</text>
<text x="223.8" y="99.2">D2</text>
<text x="243.6" y="96.1">R6</text>
<text x="243.6" y="100.2">1K</text>
<text x="210.8" y="130">Reverse</text>
<text x="208.3" y="180.8">H - BRIDGE 24 Volt DC Motor</text>
<text x="215.9" y="188.5">Part Number 1</text>
<text x="264.2" y="188.5">Not in version control</text>
<text x="264.2" y="193.6">1 of 1</text>
</g>
</svg>
